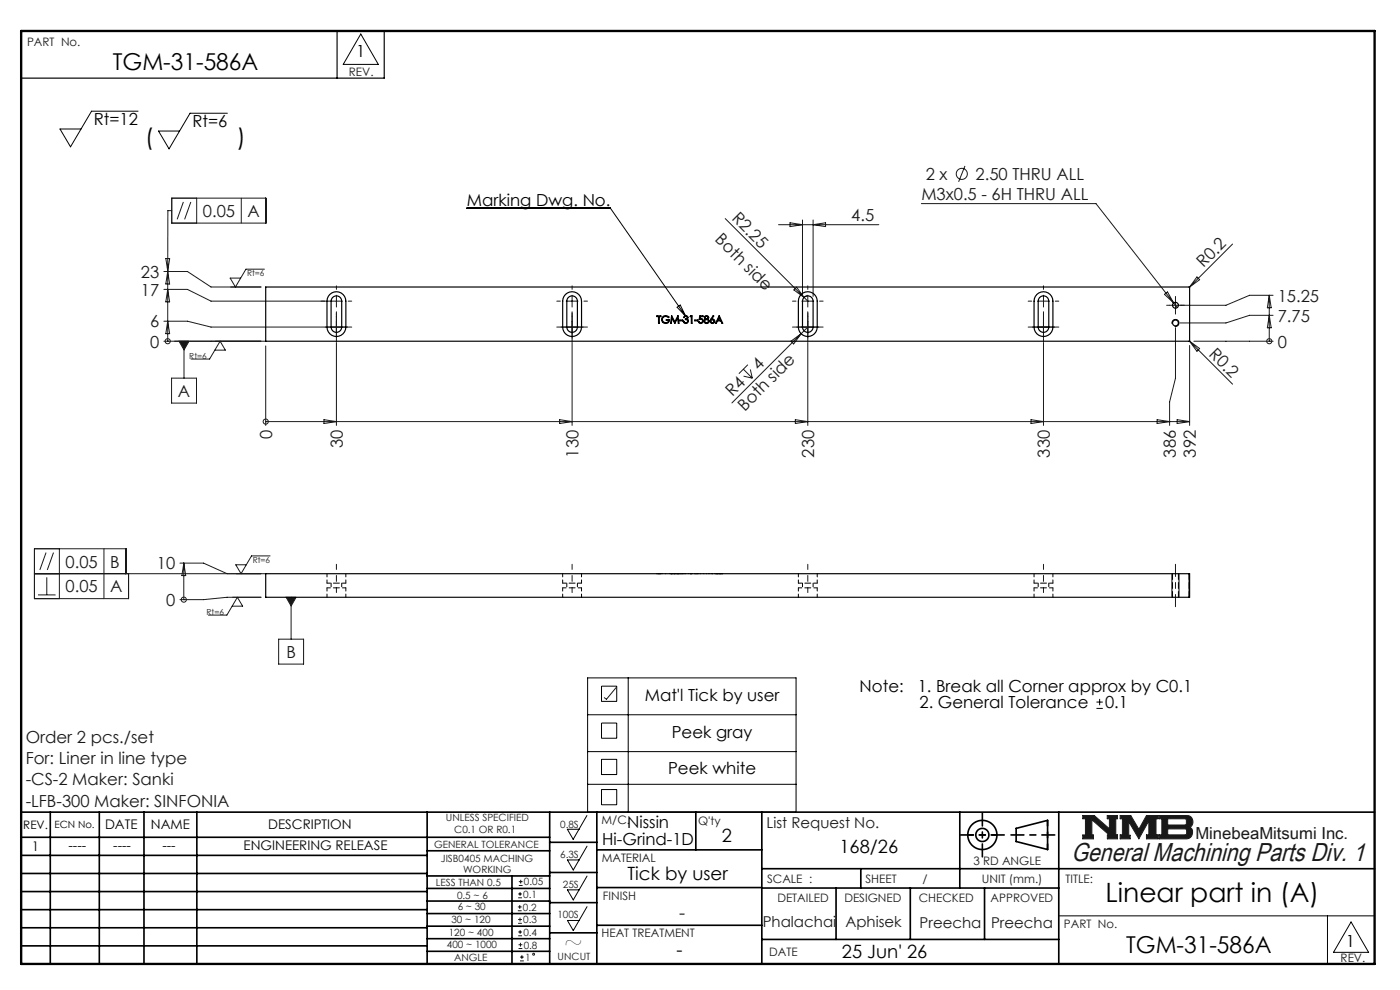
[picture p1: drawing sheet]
<svg xmlns="http://www.w3.org/2000/svg" width="297mm" height="210mm" viewBox="0 0 297 210" stroke-linecap="round" stroke-linejoin="round" font-family="sans-serif">
<g fill="none" stroke="#000" stroke-width=".35">
<path d="M4.5 172.3h287.1M4.5 177.6h112.1M10.7 172.3v32.2M21.1 172.3v32.2M30.5 172.3v32.2M41.8 172.3v32.2M90.6 172.3v32.2M116.6 172.3v32.2M116.6 178.7h10M126.6 172.3v32.2M147.6 172.3v8M161.6 172.3v32.2"/>
<path d="M203.6 172.3v16.1M215.6 175.7l6.6-1.7v6.2l-6.6-1.7zM224.6 172.3v32.2M4.5 185.3h86.1M4.5 181.4h86.1M4.5 189.1h86.1M4.5 193h86.1M4.5 196.8h86.1M90.6 199.1h26M90.6 193.8h26M90.6 188.5h26M90.6 191.1h26"/>
<path d="M90.6 180.5h26M90.6 185.8h26M90.6 196.5h26M108.6 185.8v18.5M116.6 185.1h10M116.6 191.5h10M116.6 197.9h10M126.6 196.3h35M126.6 188.3h35M126.6 180.3h35M161.6 184.3h130M161.6 199.3h63"/>
<path d="M161.6 188.4h63M177.4 188.4v10.9M182.6 184.3v4.1M193.1 188.4v10.9M208.9 188.4v10.9M4.5 200.6h86.1M90.6 201.8h26"/>
<circle cx="208.4" cy="177.1" r="3.1"/>
<circle cx="208.4" cy="177.1" r="1.39"/>
</g>
<path d="M130.7 145.9l-2 2.4-.5-.3M229.7 173h2.4l3.3 2.8v-2.1h-.5v-.7h2.2v.7h-.4v3.4h.4v.8h-2.2v-.8h.4l-3.7-3.2v3.2h.4v.8h-2.3v-.8h.6v-3.4h-.6zM237.6 173h2.3l1.7 2.9 1.6-2.9h2.5v.7h-.5v3.4h.5v.8h-2.5v-.8h.5v-3l-2.1 3.8-2.1-3.6v2.9h.3v.7h-2.2v-.8h.5v-3.4h-.5zM245.9 173h6a1.34 1.34 0 0 1 1.1 1 1.34 1.34 0 0 1-.6 1.5 1.33 1.33 0 0 1 .5 1.4 1.33 1.33 0 0 1-1.2 1h-5.8v-.8h.6v-3.4h-.6zM247.7 173.7h3.8l.2 .2v.8l-.3 .3h-3.7zM247.7 175.8h3.8l.2 .3v.7l-.3 .3h-3.7z" fill="none" stroke="#191924" stroke-width=".21"/>
<path d="M76.5 7.2l3.8 6.5h-7.5zM124.5 173l-2.9 5-1.2-2.1h2.4M124.5 179.5l-2.9 5.1-1.2-2.2h2.4M124.5 185.8l-2.9 5.1-1.2-2.1h2.4M124.5 192.3l-2.9 5.1-1.2-2.1h2.4M224.6 194.3h67M281.6 194.3v10.2M286.6 195.6l3.7 6.4h-7.4z" fill="none" stroke="#000" stroke-width=".21"/>
<path d="M4.5 6.6h287.1" fill="none" stroke="#000" stroke-width=".21" stroke-dasharray="6.3 1.3 1.3 1.3" stroke-dashoffset="1.9"/>
<path d="M71.5 6.6v10M81.5 6.6v10h-77" fill="none" stroke="#000" stroke-width=".25"/>
<path d="M205.3 177.1h6.2M222.2 174v6.2" fill="none" stroke="#000" stroke-width=".35" stroke-dasharray="15.2 1.3 1.3 1.3" stroke-dashoffset="14.1"/>
<path d="M203.8 177.1h9.2M208.4 172.5v9.2M214.5 177.1h9.3" fill="none" stroke="#000" stroke-width=".35" stroke-dasharray="15.2 1.3 1.3 1.3" stroke-dashoffset="12.5"/>
<path d="M4.5 6.6h287.1v197.9h-287.1z" fill="none" stroke="#000" stroke-width=".5"/>
<path d="M229.7 173v.7h.6v3.4h-.6v.8h2.3v-.8h-.4v-3.2l3.7 3.2h-.4v.8h2.2v-.8h-.4v-3.4h.4v-.7h-2.2v.7h.5v2.1l-3.3-2.8zM237.6 173v.7h.5v3.4h-.5v.8h2.2v-.7h-.3v-2.9l2.1 3.6 2.1-3.8v3h-.5v.8h2.5v-.8h-.5v-3.4h.5v-.7h-2.5l-1.6 2.9-1.7-2.9zM247.7 175.8h3.8l.2 .3v.7l-.3 .3h-3.7zM245.9 173v.7h.6v3.4h-.6v.8h6.3l.5-.5 .3-.8-.1-.7-.5-.4a1.34 1.34 0 0 0 .6-1.5 1.34 1.34 0 0 0-1.1-1zM247.7 173.7h3.7l.3 .2v.9l-.3 .2h-3.7z" fill-rule="evenodd" fill="#191924"/>
<g fill="none" stroke="#191924" stroke-width=".21">
<path d="M204.7 35.2l-1.3 3.4M34.8 57.6h5l5 3.3h10.6M35.2 54.8h.8l-.4 2.7zM35.6 57.6v14.8M35.6 57.6l.4 2.6h-.8zM36.4 44.7h-.8v12.8M36.4 42h20v5.3h-20zM38.9 42.8l-1.3 3.7M40.5 42.8l-1.3 3.7M41.7 42v5.3M51.2 42v5.3M56.1 57.1h-3.9l-2.3 3.8-1.1-1.9h2.3"/>
<path d="M153.9 46.4l17.5 17.5M165.2 47.7h21.2M167.6 47.3l2.6 .4-2.6 .4zM170.2 46.7v16.2M172.5 46.7v16.2M172.5 47.7l2.6-.4v.8zM195.5 43.2h37l17.3 22M253.9 58.8l.6 .5-2.2 1.6zM261.5 51.8l-9.2 9.2M34.8 72.4h21.6M34.8 68.1h5l5 1.3h23.2M34.8 61.4h5l5 2.5h27.8"/>
<path d="M35.6 68.1l.4 2.7h-.8zM35.6 61.4l.4 2.6h-.8zM35.6 72.4h.1M38 72.4h2.1l-1.1 1.8zM39 72.4v7.8M45.6 74.3h2.2l-1.1-1.9-2.2 3.8h-4M56.4 73.4v16.8M70.1 69.4h2.5M71.4 62.6v2.5M71.4 68.1v2.5M71.4 72.8v17.4M120.1 69.4h2.5"/>
<path d="M120.1 63.9h2.5M121.4 62.6v2.5M121.4 68.1v2.5M121.4 72.8v17.4M157.7 78.3l1.9 1.9M157.7 79.8l1.9 .4M158.7 77.4l-2 1.9M159.2 78.4l.4 1.8M167.8 72.4l2.2-1.6-1.6 2.2zM169 60.9l1.6 2.2-2.2-1.6zM170.1 69.4h2.5M170.1 63.9h2.5"/>
<path d="M171.3 62.8l-.8 .3M171.4 72.8v17.4M171.4 69.4l-16.1 16.1M171.4 62.6v2.5M171.4 68.1v2.5M220.1 69.4h2.5M221.4 68.1v2.5M221.4 72.8v17.4M247 62.4l.7-.5 1.3 2.4zM249.4 63.5v2.5M249.4 69.5v10.7l-1.3 5v5M252.3 72.3v.1"/>
<path d="M252.3 72.4l9.2 9.1M252.3 72.4l2.2 1.5-.6 .6zM252.4 73.3v16.9M253.3 72.4h16.8M269.3 72.4h.1M269.3 62.6v9.8M269.3 62.6l.4 2.7h-.8zM269.3 66.9l.4 2.6h-.8zM270.1 62.6h-5l-5 2.2h-12M270.1 66.9h-5l-5 1.6h-9.7M36.4 80.2h5.3v5.3h-5.3zM56.4 89.4h.1"/>
<path d="M56.4 89.4h196M68.7 89l2.7 .4-2.7 .4zM118.7 89l2.7 .4-2.7 .4zM168.7 89l2.7 .4-2.7 .4zM218.7 89l2.7 .4-2.7 .4zM245.5 89l2.6 .4-2.6 .4zM249.7 89l2.7 .4-2.7 .4zM9.8 117.2l-1.3 3.7M11.4 117.2l-1.4 3.7M12.6 116.4v10.6M22.1 116.4v10.6M38.2 119.4h5l5 2.3"/>
<path d="M39 119.4v7.8M39 119.4l.4 2.7h-.8zM57.3 117.9h-3.9l-2.3 3.8-1.1-1.9h2.2M7.3 121.7h49.1M8.1 126.2h3.7M9.9 122.5v3.7M26.7 121.7v-5.3h-19.4v10.6h20v-5.3M39 127.2h.1M49.2 128.6h2.3l-1.1-1.9-2.3 3.8h-3.9M55.4 126.7h-7.2l-5 .5h-5M59.1 135.6h5.3v5.3h-5.3zM60.7 126.7h2.1l-1 1.8z"/>
<path d="M61.8 126.7v8.9M109.9 193.2h.8M109.9 192.4h.8M109.9 195.9h.8M109.9 195h.8M109.9 190.4h.8M109.9 189.6h.8M109.9 198.5h.8M109.9 197.7h.8M110.1 187.8h.8M110.1 187h.8M110.3 192v.8"/>
<path d="M110.3 194.6v.9M110.3 189.2v.8M110.3 197.3v.8M110.4 200v.8M110.5 186.6v.8M110 201.2h.8M110 200.4h.8M110.3 203.8h.8M110.3 203h.8M110.7 202.6v.8"/>
<circle cx="204" cy="36.9" r="1.18"/>
<circle cx="35.6" cy="72.4" r=".54"/>
<circle cx="269.3" cy="72.4" r=".54"/>
<circle cx="56.4" cy="89.4" r=".54"/>
<circle cx="39" cy="127.2" r=".54"/>
<circle cx="113.2" cy="202.4" r=".2"/>
</g>
<g fill="none" stroke="#000" stroke-width=".21">
<path d="M29.3 23.6h-9.9l-4.4 7.5-2.3-3.7h4.5M48.2 24h-7.9l-4.4 7.6-2.3-3.8h4.5M99 44.2h30.5l16 22.9M143.6 65.2l.7-.5 1.2 2.4zM248.6 68.7a.75 .75 0 0 1 .7-.9 .75 .75 0 0 1 .8 .8 .75 .75 0 0 1-.9 .6M248.6 121.7v5M250.1 121.7v5M124.7 143.8h44.2v28.5h-44.2zM124.7 151.6h44.2M124.7 159.4h44.2M127.6 145.5h3.2v3.3h-3.2zM127.6 153.4h3.2v3.2h-3.2z"/>
<path d="M133.3 143.8v28.5M232.6 150.3h1.4M232.6 148.9h1.4M233.3 148.3v1.3M124.7 166.4h44.2M127.6 161.1h3.2v3.2h-3.2zM127.6 167.5h3.2v3.2h-3.2z"/>
</g>
<path d="M71.4 125.7v-6M121.4 125.7v-6M171.4 125.7v-6M221.4 125.7v-6" fill="none" stroke="#191924" stroke-width=".21" stroke-dasharray="15.2 1.3 1.3 1.3" stroke-dashoffset="14.1"/>
<path d="M249.4 119.7v9" fill="none" stroke="#191924" stroke-width=".21" stroke-dasharray="15.2 1.3 1.3 1.3" stroke-dashoffset="12.6"/>
<g fill="none" stroke="#191924" stroke-width=".21" stroke-dasharray="15.2 1.3 1.3 1.3">
<path d="M68.9 63.9h-.8M68.9 69.4h-.8M70.1 69.4h-1.1M71.4 68.1v-1.1M71.4 70.6v1.2M71.4 69.4v-1.3M71.4 69.4h-1.3M71.4 69.4v1.2M71.4 69.4h1.2M71.4 61.4v-.8M71.4 66.4v.7M71.4 66.9v-.8"/>
<path d="M71.4 71.9v.7M72.6 69.4h1.1M73.9 63.9h.7M73.9 69.4h.7M118.9 63.9h-.8M118.9 69.4h-.8M120.1 69.4h-1.1M121.4 68.1v-1.1M121.4 70.6v1.2M121.4 69.4v-1.3M121.4 69.4h-1.3M121.4 69.4v1.2"/>
<path d="M121.4 69.4h1.2M121.4 66.4v.7M121.4 61.4v-.8M121.4 71.9v.7M121.4 66.9v-.8M122.6 69.4h1.1M123.9 63.9h.7M123.9 69.4h.7M168.9 63.9h-.8M168.9 69.4h-.8M170.1 69.4h-1.1M171.4 68.1v-1.1"/>
<path d="M171.4 70.6v1.2M171.4 69.4v-1.3M171.4 69.4h-1.3M171.4 69.4v1.2M171.4 69.4h1.2M171.4 66.4v.7M171.4 61.4v-.8M171.4 71.9v.7M171.4 66.9v-.8M172.6 69.4h1.1M173.9 63.9h.7M173.9 69.4h.7"/>
<path d="M218.9 69.4h-.8M218.9 63.9h-.8M220.1 69.4h-1.1M221.4 68.1v-1.1M221.4 70.6v1.2M221.4 69.4v-1.3M221.4 69.4h-1.3M221.4 69.4v1.2M221.4 69.4h1.2M221.4 66.9v-.8M221.4 71.9v.7M221.4 63.9v-1.3"/>
<path d="M221.4 63.9h-1.3M221.4 63.9v1.2M221.4 63.9h1.2M221.4 61.4v-.8M221.4 66.4v.7M222.6 69.4h1.1M223.9 69.4h.7M223.9 63.9h.7M248.1 64.8h-.6M249.4 63.5v-.6M249.4 66v.6M250.6 64.8h.6"/>
</g>
<g fill="#191924">
<path d="M38 72.4h2.1l-1.1 1.8z"/>
<path d="M60.7 126.7h2.1l-1 1.8z"/>
</g>
<g fill="none" stroke="#000" stroke-width=".25">
<path d="M56.4 60.9h195.9l.1 11.4-196 .1zM70 62.5a2 2 0 0 1 2.1-.5 2 2 0 0 1 1.3 1.9v5.5a2 2 0 0 1-2 2 2 2 0 0 1-2-2v-5.5l.2-1zM70.5 63.2a1.12 1.12 0 0 1 1.3-.4 1.12 1.12 0 0 1 .7 1.1v5.5a1.13 1.13 0 0 1-1.1 1.1 1.13 1.13 0 0 1-1.2-1.1v-5.5zM120 62.5a2 2 0 0 1 2.1-.5 2 2 0 0 1 1.3 1.9v5.5a2 2 0 0 1-2 2 2 2 0 0 1-2-2v-5.5v-.5zM120.5 63.2a1.12 1.12 0 0 1 1.3-.4 1.12 1.12 0 0 1 .7 1.1v5.5a1.13 1.13 0 0 1-1.1 1.1 1.13 1.13 0 0 1-1.2-1.1v-5.5zM139.4 67h.8v.2h-.4v1.4h-.1v-1.4h-.3zM140.7 67.1a.94 .94 0 0 1 1.2 .2l-.1 .1a.71 .71 0 0 0-1.1-.1 .71 .71 0 0 0 .1 1.1 .71 .71 0 0 0 1.1-.4h-.5v-.2h.6a.84 .84 0 0 1-1.2 .7 .84 .84 0 0 1-.1-1.4zM143.1 68.6h.1M143.8 67l-.6 1.3-.7-1.3-.2 1.6h.1l.2-1.2 .5 1.2M143.8 67h.1M143.8 67l.2 1.6h-.1l-.2-1.2-.5 1.2M144.2 67.9h.6v.1h-.6z"/>
<path d="M145.2 67a.43 .43 0 0 1 .6 .1 .43 .43 0 0 1 0 .6 .52 .52 0 0 1-.1 .9 .52 .52 0 0 1-.7-.4h.1a.37 .37 0 0 0 .5 .2 .37 .37 0 0 0 .1-.5l-.3-.1v-.2l.4-.1v-.3l-.3-.1-.5 .3zM146.5 67h.3v1.6h-.1v-1.4h-.3zM147.4 67.9h.6v.1h-.6zM148.5 67h.6v.2h-.5l-.1 .4a.53 .53 0 0 1 .7 .3 .53 .53 0 0 1-.4 .7 .53 .53 0 0 1-.7-.4h.2a.38 .38 0 0 0 .5 .2 .38 .38 0 0 0 .2-.5 .38 .38 0 0 0-.5-.2l-.2 .1zM149.6 67a.42 .42 0 0 1 .6 .1 .42 .42 0 0 1-.1 .6l.3 .2a.5 .5 0 0 1-.2 .7 .5 .5 0 0 1-.7-.2 .5 .5 0 0 1 .2-.7l-.3-.3zM151.3 67h.1l-.4 .7a.5 .5 0 0 1 .6 .5 .5 .5 0 0 1-.6 .4 .5 .5 0 0 1-.3-.7zM152.6 67l.7 1.6h-.1l-.3-.5h-.7l-.2 .5h-.2zM152.6 67h.1M152.6 67.3l.3 .6h-.6zM170 62.5a2 2 0 0 1 2.1-.5 2 2 0 0 1 1.3 1.9v5.5a2 2 0 0 1-2 2 2 2 0 0 1-2-2v-5.5l.2-1zM170.5 63.2a1.12 1.12 0 0 1 1.3-.4 1.12 1.12 0 0 1 .7 1.1v5.5a1.13 1.13 0 0 1-1.1 1.1 1.13 1.13 0 0 1-1.2-1.1v-5.5zM220 62.5a2 2 0 0 1 2.1-.5 2 2 0 0 1 1.3 1.9v5.5a2 2 0 0 1-2 2 2 2 0 0 1-2-2v-5.5l.2-1z"/>
<path d="M220.5 63.2a1.12 1.12 0 0 1 1.3-.4 1.12 1.12 0 0 1 .7 1.1v5.5a1.13 1.13 0 0 1-1.1 1.1 1.13 1.13 0 0 1-1.2-1.1v-5.5zM252.3 121.7v5M252.3 121.7h-195.9v5h195.9"/>
<circle cx="149.9" cy="67.4" r=".29"/>
<circle cx="149.9" cy="68.1" r=".38"/>
<circle cx="151.1" cy="68.1" r=".33"/>
<circle cx="249.4" cy="64.8" r=".63"/>
<circle cx="249.4" cy="68.5" r=".63"/>
</g>
<g fill="none" stroke="#000" stroke-width=".21" stroke-dasharray="1.3 .6" stroke-dashoffset=".6">
<path d="M69.4 124.7v2M69.4 123.7v-2M73.4 124.7v2M73.4 123.7v-2M119.4 124.7v2M119.4 123.7v-2M123.4 124.7v2M123.4 123.7v-2M169.4 124.7v2M169.4 123.7v-2M173.4 124.7v2M173.4 123.7v-2"/>
<path d="M219.4 124.7v2M219.4 123.7v-2M223.4 124.7v2M223.4 123.7v-2"/>
</g>
<g fill="none" stroke="#000" stroke-width=".21" stroke-dasharray="1.3 .6" stroke-dashoffset=".5">
<path d="M70.2 123.7v1M72.5 123.7v1M73.4 124.7h-4M73.4 123.7h-4M120.2 123.7v1M122.5 123.7v1M123.4 124.7h-4M123.4 123.7h-4M170.2 123.7v1M172.5 123.7v1M173.4 124.7h-4M173.4 123.7h-4"/>
<path d="M220.2 123.7v1M222.5 123.7v1M223.4 124.7h-4M223.4 123.7h-4"/>
</g>
<g fill="none" stroke="#000" stroke-width=".21" stroke-dasharray="1.3 .6">
<path d="M139.4 121.7h.1M139.7 121.7h.1M139.7 121.7h-.3M139.8 121.7h-.1M139.8 121.7h.1M140.2 121.7h-.4M140.2 121.7h.1M140.4 121.7h.1M140.5 121.7h.1M141.2 121.7h.1M142 121.7h.1M142.3 121.7h.1"/>
<path d="M142.4 121.7h-.1M142.4 121.7h.1M142.5 121.7h.1M142.6 121.7h.1M142.6 121.7h-.2M143.1 121.7h.1M143.1 121.7h-.5M143.2 121.7h.1M143.2 121.7h-.1M143.7 121.7h-.5M143.7 121.7h.1M143.8 121.7h.1"/>
<path d="M143.9 121.7h.1M143.9 121.7h-.2M144 121.7h.1M144 121.7h-.1M144.2 121.7h.1M144.8 121.7h-.6M144.8 121.7h.1M145 121.7h.1M145.1 121.7h.1M145.2 121.7h.1M145.5 121.7h.1M146 121.7h.1"/>
<path d="M146.4 121.7h.1M146.5 121.7h.1M146.7 121.7h.1M146.7 121.7h-.3M146.8 121.7h.1M146.8 121.7h-.1M147.4 121.7h.1M148 121.7h-.6M148 121.7h.1M148.1 121.7h.1M148.3 121.7h.1M148.6 121.7h.1"/>
<path d="M149.2 121.7h.1M149.3 121.7h.1M149.9 121.7h.1M150.3 121.7h.1M150.4 121.7h.1M150.7 121.7h.1M151.1 121.7h-.1M151.1 121.7h.1M151.6 121.7h.1M151.8 121.7h.1M152 121.7h-.2M152 121.7h.1"/>
<path d="M152.2 121.7h-.2M152.2 121.7h.1M152.3 121.7h.1M152.6 121.7h.1M152.9 121.7h.1M153.2 121.7h.1M153.2 121.7h-.3M153.3 121.7h.1M153.3 121.7h-.1M248.7 121.7v5M250 126.7v-5M252.3 121.7v5"/>
</g>
<path d="M152.9 121.7h-.7" fill="none" stroke="#000" stroke-width=".21" stroke-dasharray="1.3 .6" stroke-dashoffset=".4"/>
<text font-size="5.6" x="234.5" y="191.4">Linear part in (A)</text>
<text font-size="5.5" fill="#191924" x="227.3" y="182.7">General Machining Parts Div. 1</text>
<g font-size="4.9">
<text x="23.9" y="14.8">TGM-31-586A</text>
<text x="30.8" y="30.8">(</text>
<text x="50.3" y="30.8">)</text>
<text x="119.6" y="201.6">~</text>
<text x="238.9" y="202.1">TGM-31-586A</text>
</g>
<g font-size="3.9">
<text x="153.1" y="178.6">2</text>
<text x="178.1" y="181">168/26</text>
<text x="133.1" y="186.8">Tick by user</text>
<text x="143.5" y="202.8">-</text>
<text x="178.6" y="203.3">25 Jun' 26</text>
</g>
<text font-size="3.9" fill="#191924" x="144.1" y="194.9">-</text>
<g font-size="3.5">
<text x="75.6" y="12.1">1</text>
<text x="19.9" y="26.6">Rt=12</text>
<text x="40.8" y="27">Rt=6</text>
<text x="99" y="43.6">Marking Dwg. No.</text>
<text x="136.8" y="148.7">Mat'l Tick by user</text>
<text x="182.4" y="146.7">Note:</text>
<text x="194.7" y="146.7">1. Break all Corner approx by C0.1</text>
<text x="195.1" y="150.3">2. General Tolerance</text>
<text x="234.4" y="150.3">0.1</text>
<text x="142.5" y="156.5">Peek gray</text>
<text x="141.7" y="164.2">Peek white</text>
<text x="127.8" y="179.2">Hi-Grind-1D</text>
<text x="133" y="175.7">Nissin</text>
<text x="285.5" y="200.9">1</text>
</g>
<g font-size="3.5" fill="#191924">
<text x="196.4" y="38.2">2 x</text>
<text x="207" y="38.2">2.50 THRU ALL</text>
<text x="43" y="46">0.05</text>
<text x="52.5" y="46">A</text>
<text x="155.1" y="46.5" transform="rotate(45 155.1 46.5)">R2.25</text>
<text x="180.6" y="46.9">4.5</text>
<text x="195.5" y="42.4">M3x0.5 - 6H THRU ALL</text>
<text x="151.5" y="51" transform="rotate(45 151.5 51)">Both side</text>
<text x="29.9" y="58.9">23</text>
<text x="255.3" y="56.9" transform="rotate(-45 255.3 56.9)">R0.2</text>
<text x="29.9" y="62.7">17</text>
<text x="271.1" y="64">15.25</text>
<text x="31.8" y="69.5">6</text>
<text x="271.1" y="68.2">7.75</text>
<text x="31.8" y="73.7">0</text>
<text x="256.3" y="75.3" transform="rotate(45 256.3 75.3)">R0.2</text>
<text x="271.1" y="73.7">0</text>
<text x="161" y="78.7" transform="rotate(-45 161 78.7)">4</text>
<text x="37.7" y="84.2">A</text>
<text x="155.4" y="84.3" transform="rotate(-45 155.4 84.3)">R4</text>
<text x="158" y="87.4" transform="rotate(-45 158 87.4)">Both side</text>
<text x="57.7" y="93.2" transform="rotate(-90 57.7 93.2)">0</text>
<text x="72.7" y="95.1" transform="rotate(-90 72.7 95.1)">30</text>
<text x="122.7" y="97.1" transform="rotate(-90 122.7 97.1)">130</text>
<text x="172.7" y="97.1" transform="rotate(-90 172.7 97.1)">230</text>
<text x="222.7" y="97.1" transform="rotate(-90 222.7 97.1)">330</text>
<text x="249.5" y="97.1" transform="rotate(-90 249.5 97.1)">386</text>
<text x="253.7" y="97.1" transform="rotate(-90 253.7 97.1)">392</text>
<text x="13.9" y="120.4">0.05</text>
<text x="13.9" y="125.7">0.05</text>
<text x="23.4" y="125.7">A</text>
<text x="23.4" y="120.4">B</text>
<text x="33.3" y="120.8">10</text>
<text x="35.3" y="128.5">0</text>
<text x="60.7" y="139.6">B</text>
<text x="5.4" y="157.5">Order 2 pcs./set</text>
<text x="5.4" y="162.1">For: Liner in line type</text>
<text x="5.4" y="166.6">-CS-2 Maker: Sanki</text>
<text x="5.4" y="171.1">-LFB-300 Maker: SINFONIA</text>
<text x="253.6" y="178.1">MinebeaMitsumi Inc.</text>
</g>
<g font-size="3.2" fill="#191924">
<text x="162.6" y="175.5">List Request No.</text>
<text x="161.8" y="196.7">Phalachai</text>
<text x="179.3" y="196.7">Aphisek</text>
<text x="195.1" y="196.8">Preecha</text>
<text x="210.2" y="196.8">Preecha</text>
</g>
<g font-size="2.8">
<text x="22.3" y="175.9">DATE</text>
<text x="32" y="175.9">NAME</text>
<text x="56.9" y="175.9">DESCRIPTION</text>
<text x="6.8" y="180.6">1</text>
<text x="14.5" y="180.3">----</text>
<text x="24" y="180.3">----</text>
<text x="34.5" y="180.3">---</text>
<text x="51.7" y="180.3">ENGINEERING RELEASE</text>
</g>
<g font-size="2.5" fill="#191924">
<text x="5.7" y="9.8">PART No.</text>
<text x="74" y="16">REV.</text>
<text x="127.6" y="174.8">M/C.</text>
<text x="148.1" y="175.1">Q'ty</text>
<text x="127.6" y="182.8">MATERIAL</text>
<text x="206.5" y="183.6">3 RD ANGLE</text>
<text x="127.9" y="191">FINISH</text>
<text x="162.7" y="187.2">SCALE :</text>
<text x="164.9" y="191.4">DETAILED</text>
<text x="179.1" y="191.4">DESIGNED</text>
<text x="183.6" y="187.2">SHEET</text>
<text x="194.9" y="191.4">CHECKED</text>
<text x="195.7" y="187.2">/</text>
<text x="208.3" y="187.2">UNIT (mm.)</text>
<text x="210.2" y="191.4">APPROVED</text>
<text x="226" y="187.2">TITLE:</text>
<text x="225.7" y="196.8">PART No.</text>
<text x="127.6" y="198.9">HEAT TREATMENT</text>
<text x="163.2" y="202.9">DATE</text>
<text x="284.4" y="204.1">REV.</text>
</g>
<text font-size="2.5" x="4.9" y="175.9">REV.</text>
<text font-size="2.1" x="11.6" y="175.6">ECN No.</text>
<g font-size="2.1" fill="#191924">
<text x="92.1" y="179.9">GENERAL TOLERANCE</text>
<text x="94.6" y="174.2">UNLESS SPECIFIED</text>
<text x="96.4" y="176.8">C0.1 OR R0.1</text>
<text x="118.8" y="175.5">0.8S</text>
<text x="93.5" y="182.9">JISB0405 MACHING</text>
<text x="98.2" y="185.3">WORKING</text>
<text x="118.8" y="181.9">6.3S</text>
<text x="92.5" y="187.9">LESS THAN 0.5</text>
<text x="97" y="190.7">0.5 ~ 6</text>
<text x="111" y="190.4">0.1</text>
<text x="111.2" y="187.8">0.05</text>
<text x="119.4" y="188.4">25S</text>
<text x="95.8" y="195.8">30 ~ 120</text>
<text x="97.1" y="193.1">6 ~ 30</text>
<text x="110.9" y="193.2">0.2</text>
<text x="111" y="195.9">0.3</text>
<text x="118.2" y="194.8">100S</text>
<text x="94.8" y="201.1">400 ~ 1000</text>
<text x="95.2" y="198.5">120 ~ 400</text>
<text x="96.3" y="203.9">ANGLE</text>
<text x="111" y="198.5">0.4</text>
<text x="111.1" y="201.2">0.8</text>
<text x="111.4" y="203.8">1</text>
<text x="118.3" y="203.7">UNCUT</text>
</g>
<g font-size="1.8" fill="#191924">
<text x="52.4" y="58.6">Rt=6</text>
<text x="40.2" y="76.2">Rt=6</text>
<text x="53.6" y="119.4">Rt=6</text>
<text x="43.8" y="130.5">Rt=6</text>
</g>
</svg>
